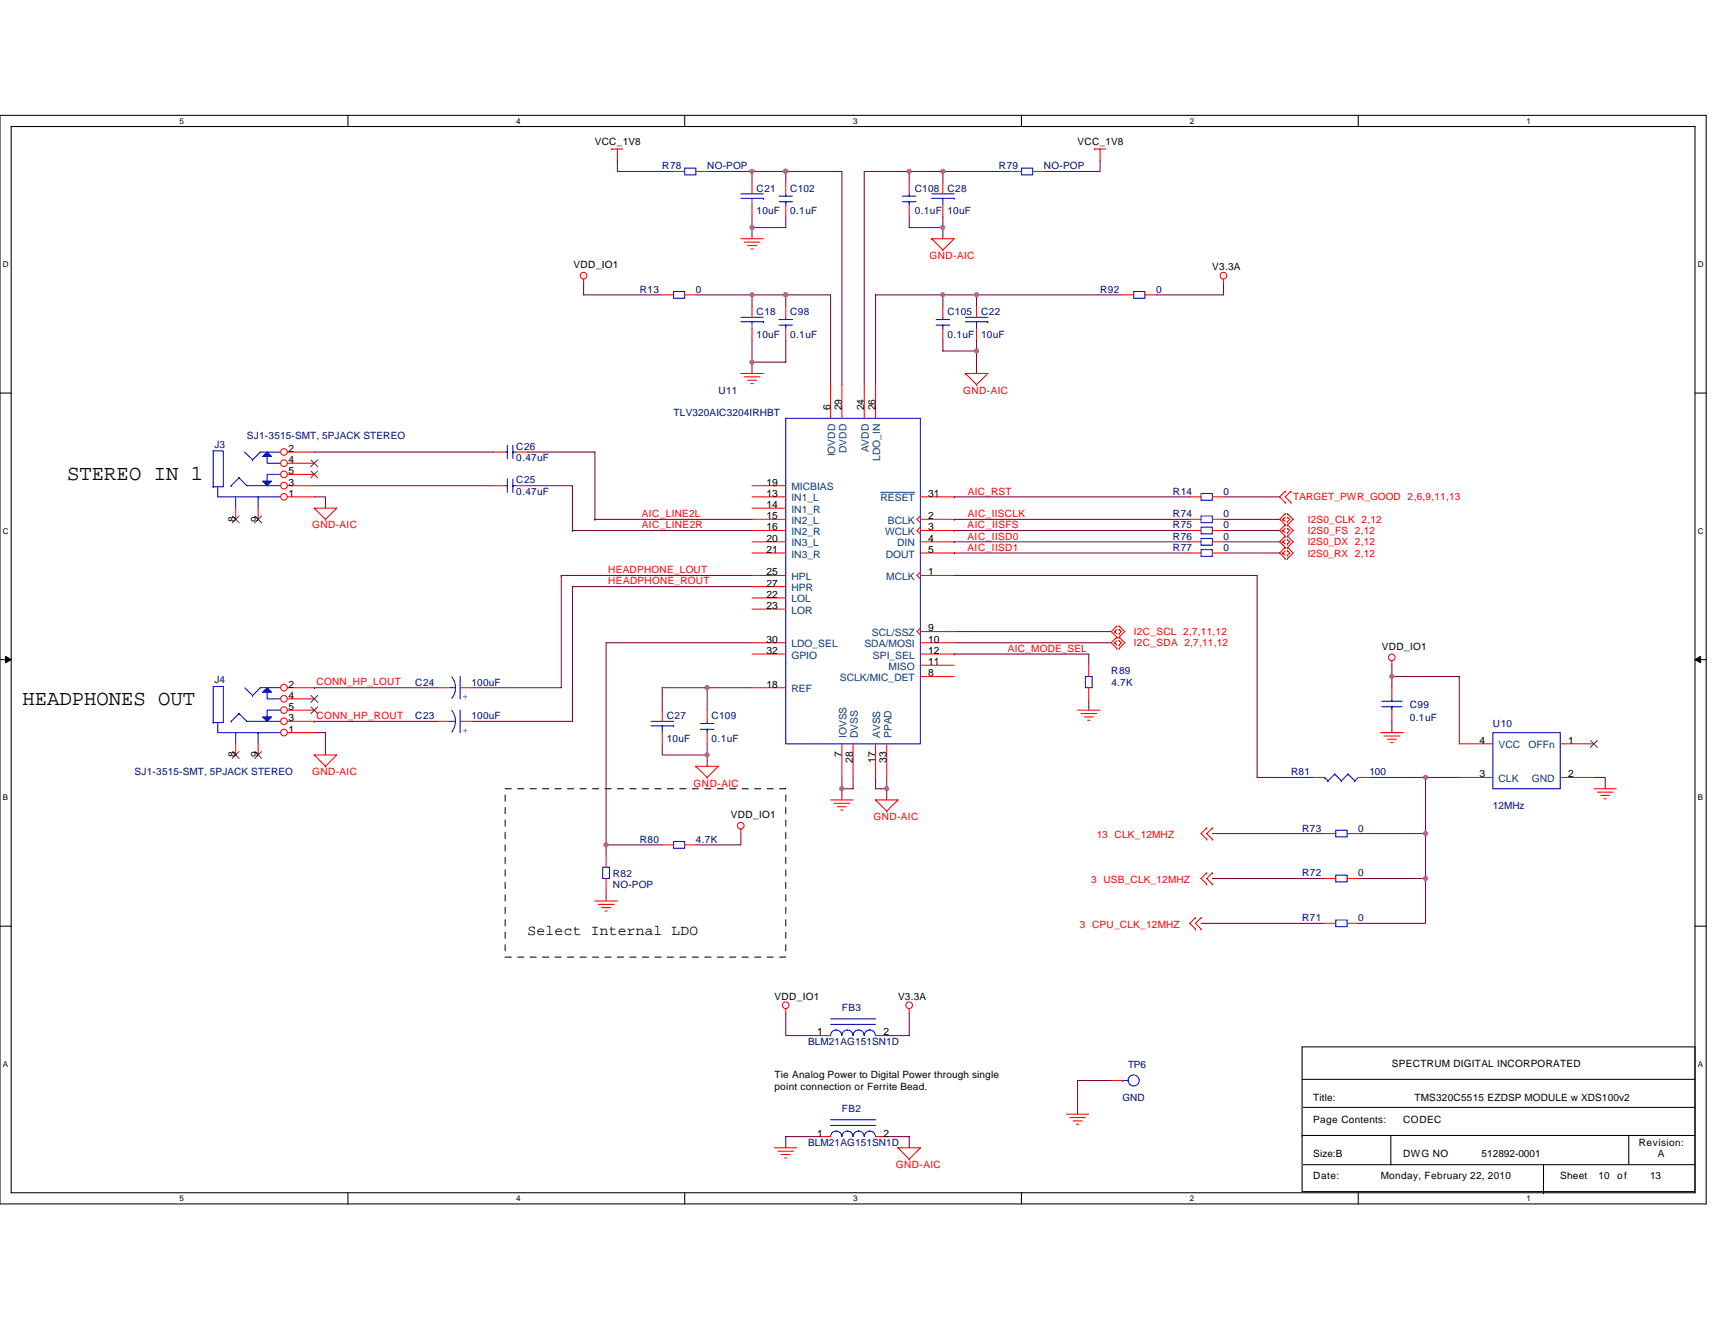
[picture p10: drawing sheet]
<svg xmlns="http://www.w3.org/2000/svg" width="279mm" height="216mm" viewBox="0 0 279 216" stroke-linecap="round" stroke-linejoin="round" font-family="sans-serif">
<path d="M0 18.8h278v177.4h-278zM1.8 20.6h274.3v173.8h-274.3z" fill="none" stroke="#000" stroke-width=".17"/>
<g fill="#fff">
<path d="M29.3 19h.7v1.4h-.7z"/>
<path d="M29.3 194.5h.7v1.5h-.7z"/>
</g>
<path d="M56.7 18.8v1.8M56.7 194.4v1.8" fill="none" stroke="#000" stroke-width=".17"/>
<g fill="#fff">
<path d="M84.1 19h.7v1.4h-.7z"/>
<path d="M84.1 194.5h.7v1.5h-.7z"/>
</g>
<path d="M111.5 18.8v1.8M111.5 194.4v1.8" fill="none" stroke="#000" stroke-width=".17"/>
<g fill="#fff">
<path d="M139 19h.7v1.4h-.7z"/>
<path d="M139 194.5h.7v1.5h-.7z"/>
</g>
<path d="M166.4 18.8v1.8M166.4 194.4v1.8" fill="none" stroke="#000" stroke-width=".17"/>
<g fill="#fff">
<path d="M193.8 19h.8v1.4h-.8z"/>
<path d="M193.8 194.5h.8v1.5h-.8z"/>
</g>
<path d="M221.3 18.8v1.8M221.3 194.4v1.8" fill="none" stroke="#000" stroke-width=".17"/>
<g fill="#fff">
<path d="M248.7 19h.7v1.4h-.7z"/>
<path d="M248.7 194.5h.7v1.5h-.7z"/>
<path d="M.5 42.3h.9v1.5h-.9z"/>
<path d="M276.6 42.3h1v1.5h-1z"/>
<path d="M.5 85.8h.9v1.4h-.9z"/>
<path d="M276.6 85.8h1v1.4h-1z"/>
</g>
<path d="M0 64.1h1.8M276.1 64.1h1.9" fill="none" stroke="#000" stroke-width=".17"/>
<g fill="#fff">
<path d="M.5 129.2h.8v1.5h-.8z"/>
<path d="M276.6 129.2h.9v1.5h-.9z"/>
</g>
<path d="M0 107.5h1.8M276.1 107.5h1.9" fill="none" stroke="#000" stroke-width=".17"/>
<path d="M.9 107l.9 .5-.9 .5zM276.1 107.5l1-.5v1z" fill="#000" stroke="#000" stroke-width=".16"/>
<g fill="#fff">
<path d="M.5 172.6h.8v1.5h-.8z"/>
<path d="M276.6 172.6h.9v1.5h-.9z"/>
</g>
<path d="M0 150.9h1.8M276.1 150.9h1.9M212.1 170.6h64v23.6h-64zM212.1 175.9h64M212.1 185h.1M212.1 185h64M212.3 189.8h63.8M212.3 180.4h63.8M226.6 185v4.8M251.5 194.4h.1M251.5 189.8v4.6M265.3 185v4.8" fill="none" stroke="#000" stroke-width=".17"/>
<g fill="none" stroke="#800040" stroke-width=".17">
<path d="M100.6 26.1v1.8h9.1M100.6 26.1h.1M115.2 27.9h7.3M122.5 27.9v1.9M122.5 27.9h5.5M122.5 35.2v3.7M128 27.9h9.2v34.8M128 35.2v1.9h-5.5M128 27.9v1.9M148.1 27.9h-7.3v34.8M148.1 35.2v1.9h5.5M148.1 27.9v1.9"/>
<path d="M148.1 27.9h5.5M153.6 37.1v1.8M153.6 27.9v1.9M153.6 35.2v1.9M153.6 27.9h11M179.2 26.1v1.8h-9.1M95.1 46.2v1.8h12.8M113.4 48h9.1M122.5 55.4v3.6h5.5v-3.6M122.5 48v1.9M122.5 48h5.5M122.5 59v1.9"/>
<path d="M128 48h7.3v14.7M128 48v1.9M153.6 48v1.9M153.6 55.4v1.8h5.5M153.6 48h-11v14.7M153.6 48h5.5M159.1 48v1.9M159.1 55.4v1.8M159.1 57.2v3.7M159.1 48h23.8M199.3 46.2v1.8h-10.9M51.2 79.1h29.3"/>
<path d="M51.2 73.7h29.3M85.9 73.7h11v10.9M85.9 79.1h7.4v7.3M51.2 81h1.8v1.8M91.4 93.8v18.3h-14.6M91.4 93.8h.1M91.4 93.8h31.1M93.3 86.4h.1M93.3 95.6v21.9h-16.5M93.3 95.6h.1M93.3 86.4h29.2M93.3 95.6h29.2"/>
<path d="M96.9 84.6h.1M96.9 84.6h25.6M155.4 93.8h49.4v32.9h9.2M155.4 84.6h.1M155.4 86.4h.1M155.4 88.3h.1M155.4 90.1h.1M155.4 81h.1M155.4 84.6h38.4M155.4 86.4h38.4M155.4 88.3h38.4M155.4 90.1h38.4"/>
<path d="M155.4 81h38.4M199.3 86.4h9.2M199.3 84.6h9.2M199.3 88.3h9.2M199.3 90.1h9.2M199.3 81h9.2M51.2 119.4h1.8v3.6M51.2 112.1h.1M51.2 117.5h.1M51.2 112.1h20.1M51.2 117.5h20.1M115.2 112.1v3.6"/>
<path d="M115.2 112.1h-7.3v3.6M115.2 112.1h7.3M122.5 104.7h-23.8v33h9.2M155.4 102.9h25.6M155.4 104.7h25.6M155.4 106.6h.1M155.4 106.6h22v1.8M177.4 113.9v1.8M226.8 110.2h10.9v11M226.8 117.5v1.9M226.8 108.4v3.7M98.7 137.7v1.8"/>
<path d="M107.9 121.2v1.8h7.3v1.9M115.2 121.2v1.8M120.7 135.8v1.9h-7.3M137.2 128.5v1.8M137.2 126.7v1.8M139 126.7v1.8h-1.8M142.6 126.7v1.8h1.9M144.5 128.5v1.8M144.5 126.7v1.8M197.5 135.8h18.3M223.1 126.7h9.1v9.1h-10.9M232.2 126.7h5.5"/>
<path d="M232.2 135.8v7.4h-10.9M259.7 126.7h1.8v1.8M98.7 145v1.8M195.7 150.5h20.1M197.5 143.2h18.3M232.2 143.2v7.3h-10.9M128 165.1v3.6h5.5M148.1 165.1v3.6h-3.6M181 176.1h-5.4v5.4M133.5 185.2h-5.5v1.8M144.5 185.2h3.6v1.8"/>
</g>
<g fill="none" stroke="#f00" stroke-width=".17">
<path d="M99.7 24.3h.1M99.7 24.3h1.8M100.6 24.3v1.8M120.7 38.9h3.7M121.2 39.5h2.6M128 29.8v1.8M128 33.4v1.8M151.8 38.9h3.6l-1.8 1.8M151.8 38.9h.1M151.8 38.9l1.8 1.8M178.3 24.3h.1M178.3 24.3h1.8"/>
<path d="M179.2 24.3v1.8M95.1 45.5v.7M121.8 40h1.5M122.3 40.6h.4M153.6 40.7h.1M182.9 48h1.8M186.5 48h1.9M199.3 45.5v.7M80.5 79.1h1.8M84.1 79.1h1.8M120.7 60.9h3.7M121.2 61.4h2.6"/>
<path d="M121.8 62h1.5M122.3 62.5h.4M157.3 60.9h3.6l-1.8 1.8M157.3 60.9h.1M157.3 60.9l1.8 1.8M159.1 62.7h.1M51.2 82.8h3.7l-1.9 1.8M51.2 82.8h.1M51.2 82.8l1.8 1.8M53 84.6h.1M209 88.3h.1M209 86.4h.1"/>
<path d="M209 84.6h.1M209 90.1h.1M209 88.3l.4 .3M209 86.4l.4 .4M209 84.6l.4 .4M209 90.1l.4 .4M209.4 87.4h.1M209.4 89.2h.1M209.4 85.5h.1M209.4 83.7h.1M209.4 91h.1M209.4 81.9h.1"/>
<path d="M209.4 80.1h.1M209.4 87.4l-.9 .9 .9 .9M209.4 87.9l-.4 .4M209.4 85.5l-.9 .9 .9 1M209.4 86.1l-.4 .3M209.4 83.7l-.9 .9 .9 .9M209.4 84.3l-.4 .3M209.4 89.2l-.9 .9 .9 .9M209.4 89.7l-.4 .4M209.4 80.1l-.9 .9 .9 .9M209.8 87.4h.1M209.8 89.2h.1"/>
<path d="M209.8 87.9h.1M209.8 88.6h.1M209.8 85.5h.1M209.8 86.1h.1M209.8 86.8h.1M209.8 83.7h.1M209.8 84.3h.1M209.8 85h.1M209.8 91h.1M209.8 89.7h.1M209.8 90.5h.1M209.8 87.4l.9 .9-.9 .9"/>
<path d="M209.8 87.9l.3 .4-.3 .3M209.8 85.5l.9 .9-.9 1M209.8 86.1l.3 .3-.3 .4M209.8 83.7l.9 .9-.9 .9M209.8 84.3l.3 .3-.3 .4M209.8 89.2l.9 .9-.9 .9M209.8 89.7l.3 .4-.3 .4M210.3 80.1h.1M210.3 81.9h.1M210.3 80.1l-.9 .9 .9 .9M175.6 115.7h3.6M176.1 116.3h2.6"/>
<path d="M176.7 116.8h1.4M177.2 117.4h.4M181.6 104.7h.1M181.6 102.9h.1M181.6 104.7l.3 .4M181.6 102.9l.3 .4M181.9 103.8h.1M181.9 105.7h.1M181.9 102h.1M181.9 103.8l-.9 .9 .9 1M181.9 104.4l-.3 .3M181.9 102l-.9 .9 .9 .9"/>
<path d="M181.9 102.6l-.3 .3M182.3 103.8h.1M182.3 105.7h.1M182.3 104.4h.1M182.3 105.1h.1M182.3 102h.1M182.3 102.6h.1M182.3 103.3h.1M182.3 103.8l.9 .9-.9 1M182.3 104.4l.4 .3-.4 .4M182.3 102l.9 .9-.9 .9M182.3 102.6l.4 .3-.4 .4"/>
<path d="M224.9 119.4h3.7M225.5 119.9h2.5M226.8 107.7v.7M51.2 123h3.7l-1.9 1.9M51.2 123h.1M51.2 123l1.8 1.9M53 124.9h.1M113.4 124.9h3.6l-1.8 1.8M113.4 124.9h.1M113.4 124.9l1.8 1.8M115.2 126.7h.1M120.7 135.1v.7"/>
<path d="M135.3 130.3h3.7M135.9 130.9h2.5M136.4 131.4h1.5M137 132h.3M142.6 130.3h3.7l-1.8 1.9M142.6 130.3h.1M142.6 130.3l1.9 1.9M144.5 132.2h.1M196.6 134.9h.1M196.6 136.7h.1M196.6 134.9l-.9 .9 .9 .9M197.5 134.9h.1"/>
<path d="M197.5 136.7h.1M197.5 134.9l-.9 .9 .9 .9M226 120.5h1.5M226.6 121h.3M259.7 128.5h3.6M260.2 129.1h2.6M260.8 129.6h1.4M261.3 130.2h.4M96.9 146.8h3.7M97.5 147.4h2.5M98 147.9h1.5M98.6 148.4h.3"/>
<path d="M194.8 149.5h.1M194.8 151.4h.1M194.8 149.5l-1 1 1 .9M195.7 149.5h.1M195.7 151.4h.1M195.7 149.5l-.9 1 .9 .9M196.6 142.2h.1M196.6 144.1h.1M196.6 142.2l-.9 1 .9 .9M197.5 142.2h.1M197.5 144.1h.1M197.5 142.2l-.9 1 .9 .9"/>
<path d="M128 164.4v.7M148.1 164.4v.7M126.2 187h3.6M126.7 187.6h2.6M127.3 188.1h1.4M127.8 188.7h.4M146.3 187h3.6l-1.8 1.9M146.3 187h.1M146.3 187l1.8 1.9M148.1 188.9h.1M173.7 181.5h3.7M174.3 182.1h2.5"/>
<path d="M174.8 182.6h1.5M175.4 183.2h.3"/>
<circle cx="95.1" cy="44.9" r=".54"/>
<circle cx="199.3" cy="44.9" r=".54"/>
<circle cx="226.7" cy="107.1" r=".54"/>
<circle cx="120.7" cy="134.5" r=".54"/>
<circle cx="128" cy="163.8" r=".54"/>
<circle cx="148.1" cy="163.8" r=".54"/>
</g>
<path d="M82.3 128.5h45.7v27.5h-45.7z" fill="none" stroke="#000" stroke-width=".16" stroke-dasharray="1 1 1 1 1 1 1 1"/>
<g fill="none" stroke="#00f" stroke-width=".17">
<path d="M126.9 32.9h2.2M126.9 32h2.2M128 31.6v.4M128 32.9h.1M128 32.9v.5M184.7 47.5h1.8v1.1h-1.8zM34.7 73.5h1.7v5.8h-1.7zM34.7 79.3h.1M35.5 79.3v1.7h10.2M37.7 79.1h.1M38.9 77.9h.1M38.9 77.9l1.3 1.2h5.5"/>
<path d="M38.9 77.9l-1.2 1.2M39.9 73.7l1.2 1.2M41.1 74.9h.1M43.5 74.4v1.1h2.2M45.7 73.7h-3.3l-1.3 1.2M45.7 77.3h-2.2v1.1M82.3 79.1h.4M82.7 78v2.2M83.6 78v2.2M83.6 79.1h.1M83.6 79.1h.5M38.4 81v1.8"/>
<path d="M42.1 81h.1M42.1 81v1.8"/>
</g>
<g fill="#00f" stroke="#00f" stroke-width=".17">
<path d="M42.8 78.4h1.4l-.7 .7z" fill-rule="evenodd"/>
<path d="M42.8 74.4l.7-.7 .7 .7z" fill-rule="evenodd"/>
</g>
<circle cx="46.3" cy="73.6" r=".54" fill="#fff" stroke="#f00" stroke-width=".17"/>
<path d="M46.8 73.7h4.4" fill="none" stroke="#f00" stroke-width=".17"/>
<circle cx="46.3" cy="79.1" r=".54" fill="#fff" stroke="#f00" stroke-width=".17"/>
<path d="M46.8 79.1h4.4" fill="none" stroke="#f00" stroke-width=".17"/>
<circle cx="46.3" cy="80.9" r=".54" fill="#fff" stroke="#f00" stroke-width=".17"/>
<path d="M46.8 81h4.4" fill="none" stroke="#f00" stroke-width=".17"/>
<circle cx="46.3" cy="75.5" r=".54" fill="#fff" stroke="#f00" stroke-width=".17"/>
<path d="M46.8 75.5h4.4" fill="none" stroke="#f00" stroke-width=".17"/>
<path d="M50.7 74.9l1.1 1.2M51.8 74.9l-1.2 1.2" fill="none" stroke="#804000" stroke-width=".16"/>
<circle cx="46.3" cy="77.3" r=".54" fill="#fff" stroke="#f00" stroke-width=".17"/>
<g fill="none" stroke="#f00" stroke-width=".17">
<path d="M109.7 27.9h1.8M113.4 27.9h1.8M122.5 29.8v1.8M122.5 33.4v1.8M148.1 29.8v1.8M148.1 33.4v1.8M164.6 27.9h1.8M168.2 27.9h1.9M122.5 49.9v1.8M122.5 53.5v1.9M128 49.9v1.8M128 53.5v1.9"/>
<path d="M159.1 49.9v1.8M159.1 53.5v1.9M46.8 77.3h4.4M80.5 73.7h1.8M84.1 73.7h1.8M122.5 79.1h5.5M135.3 62.7v5.5M137.2 62.7v5.5M140.8 62.7v5.5M142.6 62.7v5.5M38.4 82.8v1.8M42.1 82.8v1.8"/>
<path d="M122.5 86.4h5.5M122.5 88.3h5.5M122.5 84.6h5.5M122.5 81h5.5M122.5 82.8h5.5M122.5 90.1h5.5M122.5 93.8h5.5M122.5 99.3h5.5M122.5 97.4h5.5M122.5 95.6h5.5M149.9 86.4h5.5M149.9 88.3h5.5"/>
<path d="M149.9 84.1l-.5 .5 .5 .6M149.9 84.6h5.5M149.9 85.9l-.5 .5 .5 .6M149.9 81h5.5M149.9 90.1h5.5M149.9 93.8h5.5M149.9 93.2l-.5 .6 .5 .5M193.8 86.4h1.9M193.8 88.3h1.9M193.8 84.6h1.9M193.8 90.1h1.9M197.5 86.4h1.8"/>
<path d="M197.5 88.3h1.8M197.5 84.6h1.8M197.5 90.1h1.8M71.3 117.5h1.9M71.3 112.1h1.9M75 117.5h1.8M75 112.1h1.8M107.9 115.7v1.8M107.9 119.4v1.8M115.2 115.7v1.8M115.2 119.4v1.8M122.5 112.1h5.5"/>
<path d="M122.5 104.7h5.5M122.5 106.6h5.5M149.9 102.4l-.5 .5 .5 .6M149.9 102.9h5.5M149.9 104.7h5.5M149.9 110.2h5.5M149.9 108.4h5.5M149.9 106.6h5.5M226.8 112.1v1.8M226.8 115.7v1.8M98.7 139.5v1.8M137.2 121.2v5.5"/>
<path d="M139 121.2v5.5M142.6 121.2v5.5M144.5 121.2v5.5M237.7 121.2h5.5M237.7 126.7h5.5M254.2 121.2h5.5M254.2 126.7h5.5M98.7 143.2v1.8M215.8 143.2h1.8M219.5 143.2h1.8M133.5 185.2h1.8M142.6 185.2h1.9"/>
</g>
<path d="M50.7 76.8l1.1 1.1M51.8 76.8l-1.2 1.1M37.8 84.1l1.2 1.1M38.9 84.1l-1.1 1.1M41.5 84.1l1.1 1.1M42.6 84.1l-1.1 1.1M259.1 120.6l1.1 1.2M260.2 120.6l-1.1 1.2" fill="none" stroke="#804000" stroke-width=".16"/>
<g fill="none" stroke="#00f" stroke-width=".17">
<path d="M111.5 27.4h1.9v1.1h-1.9zM120.7 31.6h3.7M120.7 32.3h3.7M122.5 32.3v1.1M124.4 32.3h.1M147 32.9h2.2M147 32h2.2M148.1 31.6v.4M148.1 32.9h.1M148.1 32.9v.5M166.4 27.4h1.8v1.1h-1.8zM120.7 51.7h3.7"/>
<path d="M120.7 52.4h3.7M122.5 52.4v1.1M124.4 52.4h.1M126.9 53h2.2M126.9 52.1h2.2M128 51.7v.4M128 53h.1M128 53v.5M157.3 51.7h3.6M157.3 52.4h3.6M159.1 52.4v1.1M160.9 52.4h.1"/>
<path d="M82.3 73.7h.4M82.7 72.6v2.1M83.6 72.6v2.1M83.6 73.7h.1M83.6 73.7h.5M128 68.2h21.9v53h-21.9zM195.7 85.9h1.8v1.1h-1.8zM195.7 87.7h1.8v1.1h-1.8zM195.7 84.1h1.8v1.1h-1.8zM195.7 89.6h1.8v1.1h-1.8zM34.7 111.9h1.7v5.8h-1.7zM34.7 117.7h.1"/>
<path d="M35.5 117.7v1.7h10.2M37.7 117.5h.1M38.4 119.4v1.8M38.9 116.3h.1M38.9 116.3l1.3 1.2h5.5M38.9 116.3l-1.2 1.2M39.9 112.1l1.2 1.2M41.1 113.3h.1M42.1 119.4h.1M42.1 119.4v1.8M43.5 112.8v1.1h2.2M45.7 112.1h-3.3l-1.3 1.2"/>
<path d="M45.7 115.7h-2.2v1.1M73.2 117.5h1M73.2 112.1h1M73.6 115.8a2.85 2.85 0 0 1 0 3.5M73.6 110.3a2.82 2.82 0 0 1 0 3.5M75 115.7v3.7M75 110.2v3.7M106.1 117.5h3.6M106.1 118.3h3.6M107.9 118.3v1.1M109.7 118.3h.1M114.1 118.8h2.2"/>
<path d="M114.1 117.9h2.2M115.2 117.5v.4M115.2 118.8h.1M115.2 118.8v.6M225.1 115.2h3.3M225.1 114.3h3.3M226.8 113.9v.4M226.8 115.2h.1M226.8 115.2v.5M243.2 119.4h11v9.1h-11zM98.2 141.3h1.1v1.9h-1.1zM217.6 142.6h1.9v1.1h-1.9z"/>
<path d="M135.3 183.4h7.3M135.3 182.5h7.3M135.3 185.2a.91 .91 0 0 1 .9-.9 .91 .91 0 0 1 .9 .9M137.2 185.2a.9 .9 0 0 1 .9-.9 .9 .9 0 0 1 .9 .9 .91 .91 0 0 1 .9-.9 .91 .91 0 0 1 .9 .9 .92 .92 0 0 1 .9-.9 .92 .92 0 0 1 .9 .9"/>
</g>
<path d="M143.4 80.2h5.6" fill="none" stroke="#004080" stroke-width=".16"/>
<g fill="#00f" stroke="#00f" stroke-width=".17">
<path d="M42.8 116.8h1.4l-.7 .7z" fill-rule="evenodd"/>
<path d="M42.8 112.8l.7-.7 .7 .7z" fill-rule="evenodd"/>
</g>
<circle cx="46.3" cy="112" r=".54" fill="#fff" stroke="#f00" stroke-width=".17"/>
<path d="M46.8 112.1h4.4" fill="none" stroke="#f00" stroke-width=".17"/>
<circle cx="46.3" cy="117.5" r=".54" fill="#fff" stroke="#f00" stroke-width=".17"/>
<path d="M46.8 117.5h4.4" fill="none" stroke="#f00" stroke-width=".17"/>
<circle cx="46.3" cy="119.4" r=".54" fill="#fff" stroke="#f00" stroke-width=".17"/>
<path d="M46.8 119.4h4.4" fill="none" stroke="#f00" stroke-width=".17"/>
<circle cx="46.3" cy="113.9" r=".54" fill="#fff" stroke="#f00" stroke-width=".17"/>
<path d="M46.8 113.9h4.4" fill="none" stroke="#f00" stroke-width=".17"/>
<path d="M50.7 113.3l1.1 1.1M51.8 113.3l-1.2 1.1" fill="none" stroke="#804000" stroke-width=".16"/>
<circle cx="46.3" cy="115.7" r=".54" fill="#fff" stroke="#f00" stroke-width=".17"/>
<g fill="none" stroke="#f00" stroke-width=".17">
<path d="M153.6 29.8v1.8M153.6 33.4v1.8M107.9 48h1.8M111.5 48h1.9M153.6 49.9v1.8M153.6 53.5v1.9M193.8 81h1.9M197.5 81h1.8M46.8 115.7h4.4M177.4 108.4v1.8M177.4 112.1v1.8M38.4 121.2v1.8"/>
<path d="M42.1 121.2v1.8M107.9 137.7h1.8M111.5 137.7h1.9M214 126.7h1.8M215.8 135.8h1.8M219.5 135.8h1.8M221.3 126.7h1.8M215.8 150.5h1.8M219.5 150.5h1.8M133.5 168.7h1.8M142.6 168.7h1.9M181 176.1h1.9"/>
</g>
<path d="M50.7 115.2l1.1 1.1M51.8 115.2l-1.2 1.1M37.8 122.5l1.2 1.1M38.9 122.5l-1.1 1.1M41.5 122.5l1.1 1.1M42.6 122.5l-1.1 1.1" fill="none" stroke="#804000" stroke-width=".16"/>
<g fill="none" stroke="#00f" stroke-width=".17">
<path d="M151.8 31.6h3.6M151.8 32.3h3.6M153.6 32.3v1.1M155.4 32.3h.1M109.7 47.5h1.8v1.1h-1.8zM152.5 53h2.2M152.5 52.1h2.2M153.6 51.7v.4M153.6 53h.1M153.6 53v.5M195.7 80.4h1.8v1.1h-1.8zM176.8 110.2h1.1v1.9h-1.1z"/>
<path d="M109.7 137.1h1.8v1.1h-1.8zM215.8 126.7h.1M215.8 126.7l.5 .5M216.3 127.2h.1M217.4 126.1h.1M217.4 126.1l1.1 1.1M217.4 126.1l-1.1 1.1M217.6 135.3h1.9v1.1h-1.9zM218.5 127.2h.1M219.6 126.1h.1M219.6 126.1l1.1 1.1M219.6 126.1l-1.1 1.1"/>
<path d="M220.7 127.2h.1M221.3 126.7l-.6 .5M217.6 149.9h1.9v1.1h-1.9zM135.3 166.9h7.3M135.3 166h7.3M135.3 168.7a.91 .91 0 0 1 .9-.9 .91 .91 0 0 1 .9 .9M137.2 168.7a.9 .9 0 0 1 .9-.9 .9 .9 0 0 1 .9 .9 .91 .91 0 0 1 .9-.9 .91 .91 0 0 1 .9 .9 .92 .92 0 0 1 .9-.9 .92 .92 0 0 1 .9 .9M182.9 176.1h.1M182.9 176.1h.9"/>
<circle cx="184.7" cy="176" r=".9"/>
</g>
<g fill="#f0f" stroke="#f0f" stroke-width=".17">
<circle cx="137.1" cy="128.5" r=".36"/>
<circle cx="144.4" cy="128.5" r=".36"/>
<circle cx="159.1" cy="57.2" r=".36"/>
<circle cx="153.6" cy="37.1" r=".36"/>
<circle cx="148.1" cy="27.9" r=".36"/>
<circle cx="153.6" cy="27.9" r=".36"/>
<circle cx="122.5" cy="59" r=".36"/>
<circle cx="128" cy="48" r=".36"/>
<circle cx="122.5" cy="48" r=".36"/>
<circle cx="122.5" cy="37.1" r=".36"/>
<circle cx="128" cy="27.9" r=".36"/>
<circle cx="122.5" cy="27.9" r=".36"/>
<circle cx="115.2" cy="123" r=".36"/>
<circle cx="98.7" cy="137.6" r=".36"/>
<circle cx="159.1" cy="48" r=".36"/>
<circle cx="115.2" cy="112" r=".35"/>
<circle cx="153.6" cy="48" r=".35"/>
<circle cx="226.7" cy="110.2" r=".36"/>
<circle cx="232.2" cy="135.8" r=".36"/>
<circle cx="232.2" cy="126.7" r=".36"/>
<circle cx="232.2" cy="143.1" r=".36"/>
</g>
<g font-size="3.5">
<text x="11" y="78.3">STEREO IN 1</text>
<text x="3.6" y="114.8">HEADPHONES OUT</text>
</g>
<text font-size="2.4" x="85.9" y="152.3">Select Internal LDO</text>
<g font-size="1.7">
<text x="135.3" y="66.9" transform="rotate(-90 135.3 66.9)">6</text>
<text x="137.1" y="66.9" transform="rotate(-90 137.1 66.9)">29</text>
<text x="140.8" y="66.9" transform="rotate(-90 140.8 66.9)">24</text>
<text x="142.6" y="66.9" transform="rotate(-90 142.6 66.9)">26</text>
<text x="47" y="73.6">2</text>
<text x="47" y="75.5">4</text>
<text x="47" y="77.3">5</text>
<text x="47" y="79.1">3</text>
<text x="47" y="80.9">1</text>
<text x="124.9" y="80.9">13</text>
<text x="124.9" y="82.8">14</text>
<text x="124.9" y="79.1">19</text>
<text x="151.2" y="80.9">31</text>
<text x="38.4" y="85" transform="rotate(-90 38.4 85)">8</text>
<text x="42" y="85" transform="rotate(-90 42 85)">9</text>
<text x="124.9" y="84.6">15</text>
<text x="124.9" y="86.4">16</text>
<text x="124.9" y="88.3">20</text>
<text x="151.2" y="86.4">3</text>
<text x="151.2" y="88.3">4</text>
<text x="151.2" y="84.6">2</text>
<text x="124.9" y="90.1">21</text>
<text x="124.9" y="93.7">25</text>
<text x="124.9" y="95.6">27</text>
<text x="151.2" y="93.7">1</text>
<text x="151.2" y="90.1">5</text>
<text x="124.9" y="99.2">23</text>
<text x="124.9" y="97.4">22</text>
<text x="124.9" y="104.7">30</text>
<text x="124.9" y="106.6">32</text>
<text x="151.2" y="104.7">10</text>
<text x="151.2" y="102.9">9</text>
<text x="151.2" y="106.6">12</text>
<text x="47" y="112">2</text>
<text x="47" y="113.9">4</text>
<text x="124.9" y="112">18</text>
<text x="151.2" y="110.2">8</text>
<text x="151.2" y="108.4">11</text>
<text x="47" y="117.5">3</text>
<text x="47" y="119.4">1</text>
<text x="47" y="115.7">5</text>
<text x="38.4" y="123.4" transform="rotate(-90 38.4 123.4)">8</text>
<text x="42" y="123.4" transform="rotate(-90 42 123.4)">9</text>
<text x="137.1" y="123.4" transform="rotate(-90 137.1 123.4)">7</text>
<text x="139" y="124.3" transform="rotate(-90 139 124.3)">28</text>
<text x="142.6" y="124.3" transform="rotate(-90 142.6 124.3)">17</text>
<text x="144.4" y="124.3" transform="rotate(-90 144.4 124.3)">33</text>
<text x="241" y="121.2">4</text>
<text x="255.5" y="121.2">1</text>
<text x="241" y="126.7">3</text>
<text x="255.5" y="126.7">2</text>
<text x="133.1" y="168.7">1</text>
<text x="143.9" y="168.7">2</text>
<text x="133.1" y="185.2">1</text>
<text x="143.9" y="185.2">2</text>
</g>
<g font-size="1.7" fill="#004080">
<text x="136.1" y="74.4" transform="rotate(-90 136.1 74.4)">IOVDD</text>
<text x="137.9" y="73.8" transform="rotate(-90 137.9 73.8)">DVDD</text>
<text x="141.6" y="73.7" transform="rotate(-90 141.6 73.7)">AVDD</text>
<text x="143.4" y="75.1" transform="rotate(-90 143.4 75.1)">LDO_IN</text>
<text x="128.9" y="81.7">IN1_L</text>
<text x="128.9" y="83.5">IN1_R</text>
<text x="128.9" y="79.9">MICBIAS</text>
<text x="143.4" y="81.7">RESET</text>
<text x="128.9" y="85.4">IN2_L</text>
<text x="128.9" y="87.2">IN2_R</text>
<text x="128.9" y="89">IN3_L</text>
<text x="144.2" y="87.2">WCLK</text>
<text x="144.7" y="85.4">BCLK</text>
<text x="146.2" y="89">DIN</text>
<text x="128.9" y="90.8">IN3_R</text>
<text x="128.9" y="94.5">HPL</text>
<text x="144.3" y="90.8">DOUT</text>
<text x="144.4" y="94.5">MCLK</text>
<text x="128.9" y="100">LOR</text>
<text x="128.9" y="98.2">LOL</text>
<text x="128.9" y="96.3">HPR</text>
<text x="128.9" y="105.5">LDO_SEL</text>
<text x="128.9" y="107.3">GPIO</text>
<text x="140.8" y="105.5">SDA/MOSI</text>
<text x="142" y="103.7">SCL/SSZ</text>
<text x="142.2" y="107.3">SPI_SEL</text>
<text x="128.9" y="112.8">REF</text>
<text x="136.8" y="111">SCLK/MIC_DET</text>
<text x="144.7" y="109.1">MISO</text>
<text x="137.9" y="120.3" transform="rotate(-90 137.9 120.3)">IOVSS</text>
<text x="139.7" y="120.3" transform="rotate(-90 139.7 120.3)">DVSS</text>
<text x="143.4" y="120.3" transform="rotate(-90 143.4 120.3)">AVSS</text>
<text x="145.2" y="120.3" transform="rotate(-90 145.2 120.3)">PPAD</text>
<text x="244.1" y="121.9">VCC</text>
<text x="249" y="121.9">OFFn</text>
<text x="244.1" y="127.4">CLK</text>
<text x="249.6" y="127.4">GND</text>
</g>
<g font-size="1.6">
<text x="96.9" y="23.6">VCC_1V8</text>
<text x="175.6" y="23.6">VCC_1V8</text>
<text x="93.5" y="43.7">VDD_IO1</text>
<text x="197.5" y="44">V3.3A</text>
<text x="225.1" y="105.9">VDD_IO1</text>
<text x="119" y="133.3">VDD_IO1</text>
<text x="126.2" y="162.9">VDD_IO1</text>
<text x="146.3" y="162.9">V3.3A</text>
<text x="226.8" y="173.9">SPECTRUM DIGITAL INCORPORATED</text>
<text x="126.2" y="175.7">Tie Analog Power to Digital Power through single</text>
<text x="126.2" y="177.6">point connection or Ferrite Bead.</text>
<text x="214" y="179.4">Title:</text>
<text x="230.4" y="179.4">TMS320C5515 EZDSP MODULE w XDS100v2</text>
<text x="214" y="183">Page Contents:</text>
<text x="228.6" y="183">CODEC</text>
<text x="214" y="188.5">Size:B</text>
<text x="228.6" y="188.5">DWG NO</text>
<text x="241.4" y="188.5">512892-0001</text>
<text x="267" y="186.7">Revision:</text>
<text x="270.1" y="188.5">A</text>
<text x="214" y="192.2">Date:</text>
<text x="224.9" y="192.2">Monday, February 22, 2010</text>
<text x="254.2" y="192.2">Sheet</text>
<text x="260.4" y="192.2">10</text>
<text x="263.5" y="192.2">of</text>
<text x="268.8" y="192.2">13</text>
</g>
<g font-size="1.6" fill="#000080">
<text x="107.9" y="27.6">R78</text>
<text x="115.2" y="27.6">NO-POP</text>
<text x="162.8" y="27.6">R79</text>
<text x="170.1" y="27.6">NO-POP</text>
<text x="123.3" y="31.2">C21</text>
<text x="123.3" y="34.9">10uF</text>
<text x="128.7" y="31.2">C102</text>
<text x="128.7" y="34.9">0.1uF</text>
<text x="149" y="31.2">C108</text>
<text x="149" y="34.9">0.1uF 10uF</text>
<text x="154.3" y="31.2">C28</text>
<text x="104.2" y="47.7">R13</text>
<text x="113.4" y="47.7">0</text>
<text x="179.2" y="47.7">R92</text>
<text x="188.4" y="47.7">0</text>
<text x="123.3" y="51.4">C18</text>
<text x="128.7" y="51.4">C98</text>
<text x="154.3" y="51.4">C105</text>
<text x="159.8" y="51.4">C22</text>
<text x="123.3" y="55">10uF</text>
<text x="128.7" y="55">0.1uF</text>
<text x="154.3" y="55">0.1uF 10uF</text>
<text x="117" y="64.2">U11</text>
<text x="40.2" y="71.5">SJ1-3515-SMT, 5PJACK STEREO</text>
<text x="109.7" y="67.8">TLV320AIC3204IRHBT</text>
<text x="34.9" y="72.9">J3</text>
<text x="84.1" y="73.3">C26</text>
<text x="84.1" y="75.1">0.47uF</text>
<text x="84.1" y="78.8">C25</text>
<text x="84.1" y="80.6">0.47uF</text>
<text x="191.1" y="80.6">R14</text>
<text x="199.3" y="80.6">0</text>
<text x="191.1" y="86.1">R75</text>
<text x="191.1" y="87.9">R76</text>
<text x="191.1" y="84.3">R74</text>
<text x="191.1" y="89.8">R77</text>
<text x="199.3" y="86.1">0</text>
<text x="199.3" y="87.9">0</text>
<text x="199.3" y="84.3">0</text>
<text x="199.3" y="89.8">0</text>
<text x="34.9" y="111.3">J4</text>
<text x="67.6" y="111.7">C24</text>
<text x="76.8" y="111.7">100uF</text>
<text x="181" y="109.9">R89</text>
<text x="181.1" y="111.7">4.7K</text>
<text x="67.6" y="117.2">C23</text>
<text x="76.8" y="117.2">100uF</text>
<text x="108.6" y="117.2">C27</text>
<text x="115.9" y="117.2">C109</text>
<text x="229.7" y="115.4">C99</text>
<text x="229.7" y="117.6">0.1uF</text>
<text x="243.2" y="118.5">U10</text>
<text x="108.6" y="120.9">10uF</text>
<text x="115.9" y="120.9">0.1uF</text>
<text x="21.9" y="126.3">SJ1-3515-SMT, 5PJACK STEREO</text>
<text x="210.3" y="126.3">R81</text>
<text x="223.1" y="126.3">100</text>
<text x="243.2" y="131.8">12MHz</text>
<text x="104.2" y="137.3">R80</text>
<text x="113.4" y="137.3">4.7K</text>
<text x="212.1" y="135.5">R73</text>
<text x="221.3" y="135.5">0</text>
<text x="99.8" y="143">R82</text>
<text x="212.1" y="142.8">R72</text>
<text x="221.3" y="142.8">0</text>
<text x="99.8" y="144.6">NO-POP</text>
<text x="212.1" y="150.1">R71</text>
<text x="221.3" y="150.1">0</text>
<text x="137.2" y="164.7">FB3</text>
<text x="131.7" y="170.2">BLM21AG151SN1D</text>
<text x="182.9" y="179.4">GND</text>
<text x="183.8" y="174.1">TP6</text>
<text x="137.2" y="181.2">FB2</text>
<text x="131.7" y="186.7">BLM21AG151SN1D</text>
</g>
<g font-size="1.6" fill="#f00">
<text x="151.4" y="42.2">GND-AIC</text>
<text x="156.9" y="64.2">GND-AIC</text>
<text x="157.7" y="80.6">AIC_RST</text>
<text x="210.7" y="81.5">TARGET_PWR_GOOD 2,6,9,11,13</text>
<text x="50.8" y="86.1">GND-AIC</text>
<text x="104.6" y="84.3">AIC_LINE2L</text>
<text x="104.6" y="86.1">AIC_LINE2R</text>
<text x="157.6" y="86.1">AIC_IISFS</text>
<text x="157.6" y="87.9">AIC_IISD0</text>
<text x="157.6" y="89.7">AIC_IISD1</text>
<text x="157.7" y="84.3">AIC_IISCLK</text>
<text x="213" y="88.9">I2S0_DX 2,12</text>
<text x="213" y="85.2">I2S0_CLK 2,12</text>
<text x="213.1" y="87">I2S0_FS 2,12</text>
<text x="99.1" y="93.4">HEADPHONE_LOUT</text>
<text x="99.1" y="95.2">HEADPHONE_ROUT</text>
<text x="213" y="90.7">I2S0_RX 2,12</text>
<text x="164.2" y="106.2">AIC_MODE_SEL</text>
<text x="184.7" y="105.3">I2C_SDA 2,7,11,12</text>
<text x="184.7" y="103.5">I2C_SCL 2,7,11,12</text>
<text x="51.6" y="111.7">CONN_HP_LOUT</text>
<text x="51.6" y="117.2">CONN_HP_ROUT</text>
<text x="50.8" y="126.3">GND-AIC</text>
<text x="113" y="128.2">GND-AIC</text>
<text x="142.3" y="133.6">GND-AIC</text>
<text x="178.7" y="136.6">13 CLK_12MHZ</text>
<text x="177.8" y="143.9">3 USB_CLK_12MHZ</text>
<text x="175.9" y="151.2">3 CPU_CLK_12MHZ</text>
<text x="145.9" y="190.4">GND-AIC</text>
</g>
<g font-size="1.6" fill="#00f">
<text x="75.4" y="113.2" transform="rotate(90 75.4 113.2)">+</text>
<text x="75.4" y="118.6" transform="rotate(90 75.4 118.6)">+</text>
</g>
<g font-size="1.3">
<text x="29.3" y="20.2">5</text>
<text x="84.1" y="20.2">4</text>
<text x="139" y="20.2">3</text>
<text x="193.8" y="20.2">2</text>
<text x="248.7" y="20.2">1</text>
<text x=".5" y="43.5">D</text>
<text x="276.6" y="43.5">D</text>
<text x=".5" y="87">C</text>
<text x="276.6" y="87">C</text>
<text x=".5" y="130.4">B</text>
<text x="276.6" y="130.4">B</text>
<text x=".5" y="173.8">A</text>
<text x="276.6" y="173.8">A</text>
<text x="29.3" y="195.7">5</text>
<text x="84.1" y="195.7">4</text>
<text x="139" y="195.7">3</text>
<text x="193.8" y="195.7">2</text>
<text x="248.7" y="195.7">1</text>
</g>
</svg>
